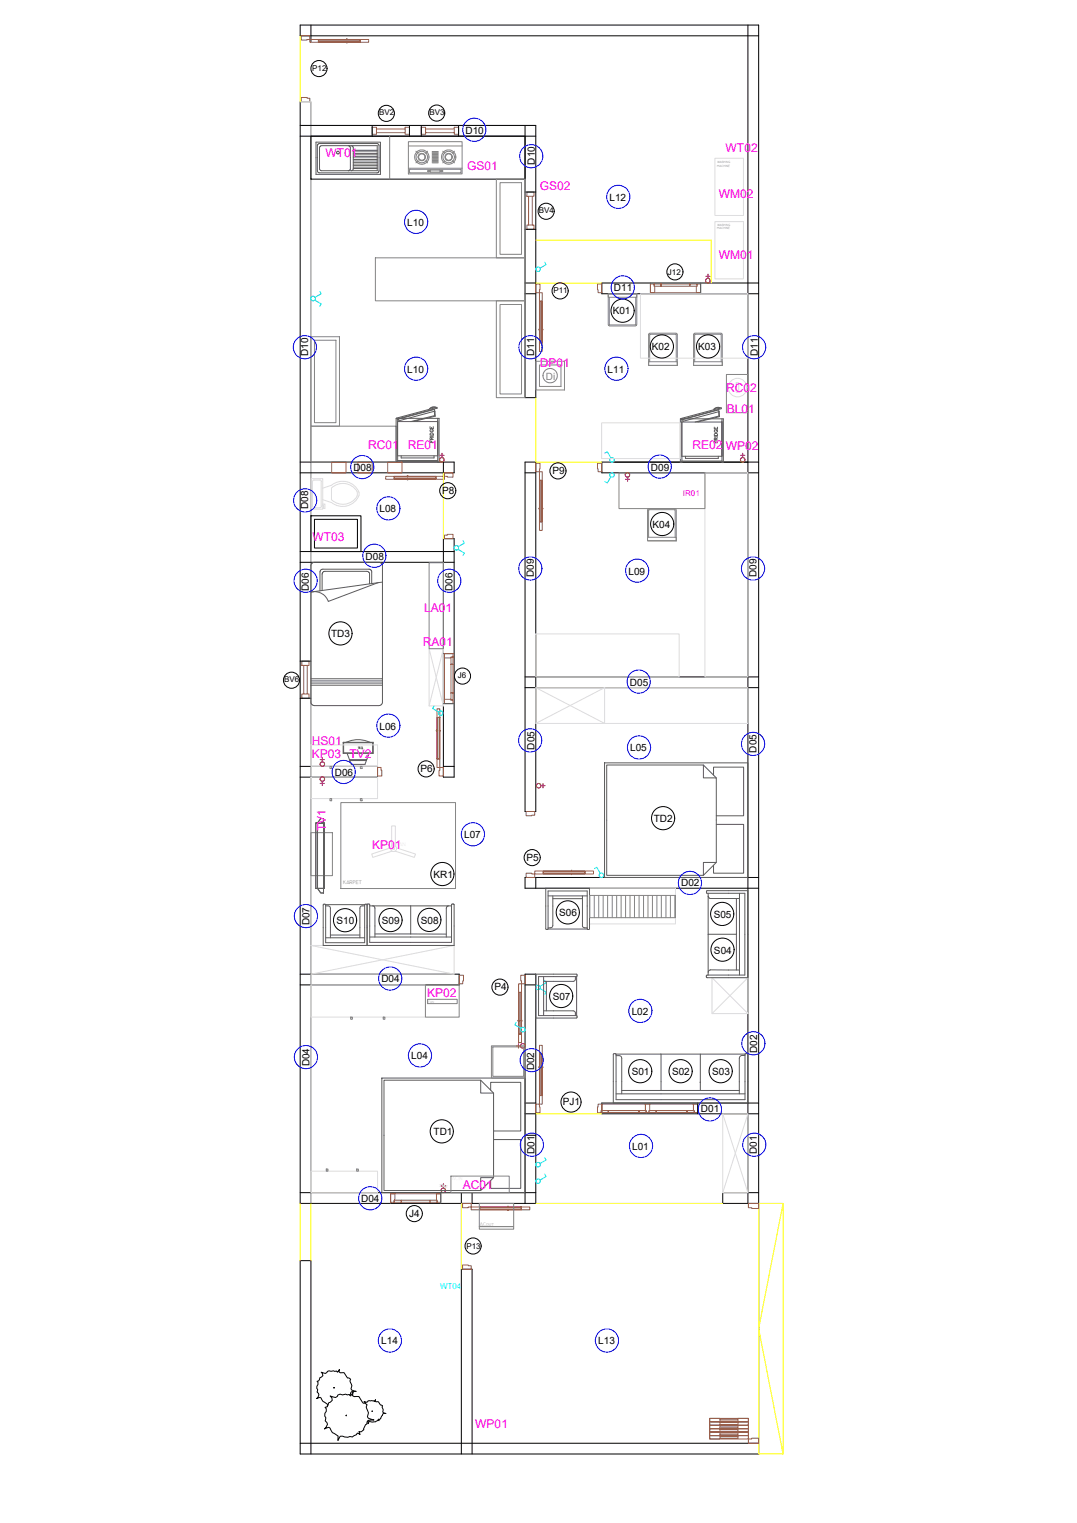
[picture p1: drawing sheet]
<svg xmlns="http://www.w3.org/2000/svg" width="297mm" height="420mm" viewBox="0 0 297 420" stroke-linecap="round" stroke-linejoin="round" font-family="sans-serif">
<!-- layer: ARS-Dinding -->
<g fill="none" stroke="#000" stroke-width=".28">
<path d="M85.8 6.9v4.8M206.3 6.9v325.1M209.2 9.9h-126.4v-3h126.4v394.2h-126.4v-53.3h3v53.3M82.8 28.1v303.9h65v-63.3h-3v63.3M82.8 34.6h65v75.1h-3v-75.1M82.8 37.6h65M85.8 37.6h59v11.8h-59zM102.6 34.6v3M112.9 34.6v3M116.2 34.6v3M126.5 34.6v3M144.8 53h3"/>
<path d="M144.8 78.1h3M144.8 63.3h3M209.2 78.1h-43.2v2.9h43.2M144.8 81h3M82.8 127.5h42.5v2.9h-42.5M122.3 127.5v4.7M144.8 127.5h3v96.4h-3zM144.8 130.4h3M209.2 127.5h-43.2v2.9h43.2M82.8 152.2h42.5M82.8 155.1h42.5M122.3 148.6h3v65.8h-3z"/>
<path d="M82.8 192.6h3M82.8 182.4h3M144.8 189.7h64.4M144.8 186.7h64.4M82.8 211.4h21.3v3h-21.3M122.3 211.4h3M147.8 242.1v2.9M209.2 242.1h-64.4v2.9h64.4M82.8 268.7h43.8v3h-43.8M144.8 271.7h3M144.8 307.3h3M144.8 304.3h3"/>
<path d="M144.8 313.2h3M192.4 304.3v3M209.2 304.3h-43.2v3h43.2M82.8 329h65M127.2 329v3M130.2 329v3M209.2 329h-9.9v3h9.9M82.8 398.2h126.4M127.2 401.1v-50.9h3v50.9"/>
</g>
<!-- layer: ARS-FURNITURE -->
<g fill="none" stroke="#848484" stroke-width=".28">
<path d="M85.8 28.1v303.9M107.5 37.6v11.8M112.6 39.1h14.9v8.9h-14.9zM112.6 40.3h14.9M112.6 46.4h14.9M113 46.8l14.1-.1 .1 .9-14.1 .1zM114.7 41.7l.6 .6M114.9 44.7l.4-.3-.6 .5M115.3 43.3h.2M115.3 43.1h.2M115.4 42.8l.2 .1M115.5 43.5l-.2 .1"/>
<path d="M115.6 42.6l.1 .1M115.6 43.7l-.2 .1M115.7 43.9l-.1 .1M115.8 42.4l.1 .2M115.9 44l-.1 .2M116 42.3l.1 .2M116.1 44.1l-.1 .2M116.3 42.3v.2M116.3 44.2v.2M116.5 44.2v.2M116.5 42.3v.2M116.7 44.1l.1 .2"/>
<path d="M116.8 42.4l-.1 .2M116.9 44l.1 .1M117 42.5l-.1 .2M117 43.8l.2 .2M117.1 43.7h.2M117.2 42.7l-.2 .1M117.2 43.4h.2M117.3 42.9l-.2 .1M117.4 44.4l.5 .5M117.4 43.2h-.2M117.9 41.7l-.5 .6M118.3 47l-.3 .3"/>
<path d="M118.4 47.1l-.3 .3M118.6 47l2.8-.1v.4l-2.7 .2zM119.2 43.4h1.6M119.2 41.8h1.6M119.2 42h1.6M119.2 42.2h1.6M119.2 42.4h1.6M119.2 42.6h1.6M119.2 42.8h1.6M119.2 43h1.6M119.2 43.2h1.6M119.2 43.7h1.6"/>
<path d="M119.2 43.9h1.6M119.2 44.1h1.6M119.2 44.3h1.6M119.2 44.5h1.6M119.2 44.7h1.6M119.2 44.9h1.6M122 47l-.3 .3M122.1 47.1l-.3 .3M122.1 41.7l.6 .6M122.7 43.4h.2M122.7 43.2h.2M122.7 44.4l-.6 .5"/>
<path d="M122.8 42.9l.2 .1M122.9 42.7l.1 .1M123 43.7h-.2M123 43.8l-.1 .2M123.1 42.5l.1 .2M123.2 44l-.1 .1M123.3 42.4l.1 .2M123.4 44.1l-.1 .2M123.6 42.3v.2M123.6 44.2v.2M123.8 42.3v.2M123.8 44.2v.2"/>
<path d="M124 44.1l.1 .2M124.1 42.3l-.1 .2M124.2 44l.1 .2M124.3 42.4l-.1 .2M124.4 43.9l.1 .1M124.5 42.6l-.1 .1M124.5 43.7l.2 .1M124.6 43.5l.1 .1M124.6 43.3h.2M124.7 42.8l-.2 .1M124.7 43.1h-.1M124.8 44.4l.5 .5"/>
<path d="M125.3 41.7l-.5 .6M136.9 49.4h7.9v21.7h-7.9zM137.9 50.4h5.9v19.8h-5.9zM103.5 71.1h41.3v11.9h-41.3zM85.8 92.9h7.8v24.7h-7.8zM86.7 93.9h6v22.7h-6zM136.9 83h7.9v26.7h-7.9zM137.9 84h5.9v24.7h-5.9zM147.8 99.7h7.9v7.9h-7.9zM167.8 81h7.8l-.1 8.8-7.4 .1-.3-.1zM167.8 81h7.8v1h-7.8zM168 82l.2 7.6 7.1-.1v-7.5"/>
<path d="M178.9 99.8h7.9v1h-7.9zM179 92.1l.2-.2h7.3l.3 .2v8.7h-7.9zM179.2 99.8l.1-7.6 7.2 .1v7.5M191.3 99.8h7.9v1h-7.9zM191.4 92.1l.2-.2h7.3l.2 .2 .1 8.7h-7.9zM191.6 99.8l.1-7.6 7.2 .1v7.5M85.8 117.6h23.4v9.9h-23.4zM148.8 100.7h5.9v5.9h-5.9zM200.3 103.3h6v10.5h-6zM170.7 130.4h23.7v9.9h-23.7zM118.3 155.3h4v23.7h-4zM178.6 148.2h7.9v1h-7.9z"/>
<path d="M178.8 140.4l7.3-.1 .4 .3v8.6h-7.9v-8.5zM178.9 148.2l.1-7.6h7.2v7.6M91 211.4h.5v.6h-.5zM99.4 211.4h.5v.6h-.5zM85.8 229.7h5.9v11.9h-5.9zM91 220.3h.5v.6h-.5zM94 221.4h31.6v23.7h-31.6zM99.4 220.3h.5v.6h-.5zM162.6 247h23.7v6.2h-23.7zM162.7 247v6.2M163.9 247v6.2M165.1 247v6.2"/>
<path d="M166.4 247v6.2M167.6 247v6.2M168.9 247v6.2M170.1 247v6.2M171.3 247v6.2M172.5 247v6.2M173.8 247v6.2M175 247v6.2M176.3 247v6.2M177.5 247v6.2M178.7 247v6.2M179.9 247v6.2"/>
<path d="M181.2 247v6.2M182.4 247v6.2M183.7 247v6.2M184.9 247v6.2M186.1 247v6.2M117.3 271.7h9.3v8.9h-9.3zM117.9 275.7h8.2v1.2h-8.2zM96.7 280.6h.5v.6h-.5zM105.7 280.6h.5v.6h-.5zM135.5 288.5h9.3v8.9h-9.3zM135.9 288.8h8.5v8.1h-8.5zM90 322.5h.5v.6h-.5z"/>
<path d="M98.4 322.5h.4v.6h-.4zM124.4 324.5h16v4.5h-16zM132.2 332h9.5v6.4h-9.5zM132.2 338.4h9.5v.7h-9.5z"/>
<circle cx="116.3" cy="43.3" r="1.98"/>
<circle cx="116.3" cy="43.3" r="1.59"/>
<circle cx="116.3" cy="43.3" r=".96"/>
<circle cx="118.2" cy="47.2" r=".22"/>
<circle cx="121.9" cy="47.2" r=".22"/>
<circle cx="123.7" cy="43.3" r="1.98"/>
<circle cx="123.7" cy="43.3" r=".96"/>
<circle cx="123.7" cy="43.3" r="1.59"/>
<circle cx="151.7" cy="103.6" r="1.97"/>
</g>
<!-- layer: ARS-Perabot -->
<g fill="none" stroke="#dcdcdc" stroke-width=".28">
<path d="M197.2 43.7h7.8v15.8h-7.8zM197.2 61.1h7.8v15.8h-7.8zM176.6 81h29.7v17.8h-29.7zM165.9 116.6h21.7v9.9h-21.7zM203.1 105.6h.6v2.6h-.6zM85.8 132.1h3.2v8.4h-3.2zM86.2 139.7v-6.9l.4-.4 1.8 .1 .2 .2v7M86.2 139.6l.1 .3 .3 .1M88.6 139.6l-.1 .3-.3 .1M89 139.1h.6v1.2h-.4v-.8h-.2M91.4 134.7v3.2a4.6 4.6 0 0 0 7.1-1M91.4 133.9l-2.4 .8"/>
<path d="M91.4 134.6a4.3 4.3 0 0 1 7.2 1.6l-.2 .7M91.4 133.8a4.7 4.7 0 0 1 7.6 2.6 4.8 4.8 0 0 1-7.6 2.2l-2.4-.7M194.4 130.4h11.9v56.3h-11.9zM86.6 140.1h1.6M118.3 179l4 15.7h-4v-15.7h4v15.7M122.3 179l-4 15.7M147.8 174.9h39.5v11.8h-39.5zM147.8 189.7h58.5v9.9h-39.6v-9.9v9.9h-18.9zM147.8 189.7l18.9 9.9M166.7 189.7l-18.9 9.9M85.8 214.4h18.3v5.9h-18.3zM85.8 205.5h18.3v5.9h-18.3z"/>
<path d="M107.7 233.9l-5.2 1.7 .3 .9 5.3-1.7M108 233.4v-5.5h1v5.5M109.3 233.9l5.3 1.7-.3 .9-5.3-1.7M162.6 245h23.7v9.9h-23.7zM85.8 268.7l39.5-7.9v7.9zM85.8 271.7h31.5v8.9h-31.5zM125.3 260.8h-39.5l39.5 7.9M196.4 269.7v9.9h9.9v-9.9h-9.9l9.9 9.9M206.3 269.7l-9.9 9.9M199.3 307.3h7v21.7h-7zM199.3 307.3l7 21.7M206.3 307.3l-7 21.7"/>
<path d="M85.8 323.1h18.3v5.9h-18.3z"/>
<circle cx="203.4" cy="106.9" r="2.56"/>
<circle cx="108.5" cy="234.1" r=".83"/>
<circle cx="108.5" cy="234.1" r=".28"/>
</g>
<!-- layer: ARS-KUSEN -->
<g fill="none" stroke="#800002" stroke-width=".28">
<path d="M95.6 10.9h-7.8v.8h7.8M95.7 10.9h3.6v.8h-3.6M148.8 91v3.6h.7v-3.6M148.8 90.8v-7.7h.7v7.7M112.3 131.4h-3.6v.8h3.6M112.5 131.4h7.7v.8h-7.7M148.8 140.4v3.5h.7v-3.5M148.8 140.2v-7.7h.7v7.7M120.5 201.5v-3.6h.8v3.6M120.5 201.6v7.8h.8v-7.8M157.6 240.3h-7.8v.8h7.8M157.8 240.3h3.5v.8h-3.5"/>
<path d="M143 281.7v3.6h.8v-3.6M143 281.5v-7.7h.8v7.7M148.8 294.3v-3.5h.7v3.5M148.8 294.5v7.7h.7v-7.7M140 333h-7.7v.8h7.7M140.2 333h3.5v.8h-3.5"/>
</g>
<g fill="none" stroke="#995f4c" stroke-width=".28">
<path d="M83.1 9.9h2.4v1l-2.4 .2zM85.5 10.9h2.3v.8h-2.3zM87.8 11.6h11.5M87.8 11.5h11.5M87.8 11h11.5M87.8 11.1h11.5M95.6 10.7h.1v.3h-.1zM95.6 11.6h.1v.3h-.1zM99.3 10.9h2.4v.8h-2.4zM83.1 26.9h1.6v.2h.8v1h-2.4zM102.6 35.1h1.2v2h-1.2zM103.8 36.6h7.9"/>
<path d="M103.8 35.6h7.9M111.7 35.1h1.2v2h-1.2zM116.2 35.1h1.2v2h-1.2zM117.4 36.6h7.9M117.4 35.6h7.9M125.3 35.1h1.2v2h-1.2zM145.3 53h2v1.2h-2zM145.8 54.2v7.9M146.8 54.2v7.9M145.3 62.1h2v1.2h-2zM147.8 78.4h1.2l-.2 2.3h-1zM164.8 78.4h1.2v2.3h-1z"/>
<path d="M179.4 78.4h1l.2 2.3h-1.2zM179.4 78.4v2.3h13.8M180.4 78.4h2v.4v-.4h7.9v.6h-7.9v-.3v.3h-2zM190.3 78.4h2v.6h-2zM192.3 78.4h.9v2.3h-1.1v-1.7h.2zM148.6 90.8h.3v.2h-.3zM148.8 80.7h.7v2.4h-.7zM148.8 94.6h.7v2.4h-.7zM148.9 83.1v11.5M149 83.1v11.5M149.4 83.1v11.5M149.5 90.8h.3v.2h-.3z"/>
<path d="M149.5 83.1v11.5M91.5 127.5h3.9v2.9h-3.9zM98.7 127.5h3.9v2.9h-3.9zM106.4 131.4h2.3v.8h-2.3zM106.9 127.5h4v2.9h-4zM108.7 132.1h11.5M108.7 131.5h11.5M108.7 131.6h11.5M112.3 131.2h.2v.3h-.2zM112.3 132.1h.2v.3h-.2zM120.2 131.4h2.4v.8h-2.4zM122.6 130.4h2.4v1.2h-1.6v-.2h-.8z"/>
<path d="M147.8 127.8h1.2l-.2 2.3h-1zM148.8 130.1h.7v2.4h-.7zM148.9 132.5v11.4M149 132.5v11.4M149.4 132.5v11.4M149.5 132.5v11.4M164.8 127.8h1.2v2.3h-1zM122.6 147.6h.8v-.2h1.6v1.2h-2.4zM148.6 140.2h.3v.2h-.3zM148.8 143.9h.7v2.4h-.7zM149.5 140.2h.3v.2h-.3zM83.3 191.4h1.9v1.2h-1.9z"/>
<path d="M83.3 182.4h1.9v1.2h-1.9zM83.8 183.6v7.8M84.7 183.6v7.8M120.5 195.6h.8v2.3h-.8zM120.6 197.9v11.5M120.7 197.9v11.5M121.1 197.9v11.5M121.2 197.9v11.5M122.6 192.9h1.8v.2h.6v1h-2.4zM122.6 180.3h2.4v1h-.6v.2h-1.8zM124.4 191.1h.6v2h-.6zM124.4 181.3h.6v2h-.4h.4v7.8h-.6v-7.8h.2h-.2z"/>
<path d="M125 180.3h-2.4v13.8M104.1 211.7h1v.8h.2v1.6h-1.2zM120.3 201.5h.3v.1h-.3zM120.5 209.4h.8v2.3h-.8zM121.2 201.5h.3v.1h-.3zM121.3 211.7h1v2.4h-1.2v-1.6h.2zM145.1 223.9h2.4v1l-2.4 .2zM145.1 240.9h1.6v.2h.8v1h-2.4zM147.5 240.3h2.3v.8h-2.3zM149.8 240.4h11.5M149.8 240.5h11.5M149.8 241h11.5"/>
<path d="M149.8 240.9h11.5M157.6 241h.2v.3h-.2zM157.6 240.1h.2v.3h-.2zM161.3 240.3h2.4v.8h-2.4zM126.6 269h1.2v1.6h-.2v.8h-1zM143 271.4h.8v2.4h-.8zM143.1 273.8v11.5M143.2 273.8v11.5M143.6 269h1.2v2.4h-1v-.8h-.2zM143.7 273.8v11.5M142.8 281.5h.3v.2h-.3zM143 285.3h.8v2.3h-.8z"/>
<path d="M143.7 281.5h.3v.2h-.3zM148.6 294.3h.3v.2h-.3zM148.8 288.4h.7v2.4h-.7zM148.9 290.8v11.4M149 290.8v11.4M149.4 290.8v11.4M149.5 294.3h.3v.2h-.3zM149.5 290.8v11.4M147.8 304.6h1l.2 2.4h-1.2zM148.8 302.2h.7v2.4h-.7zM165 304.6h1v2.4h-1.2zM165.8 306.4h2v.2v-.2h8.4v.2v-.2h2v.6h-2v-.3v.3h-8.4v-.3v.3h-2z"/>
<path d="M166 306.4v-1.8h26.4v2.4h-26.4M178 304.6h1.2l-.2 2.4h-.8v-.6h-.2zM179 306.4h2v.2v-.2h8.5v.2v-.2h2v.6h-2v-.3v.3h-8.5v-.3v.3h-2zM191.2 304.6h1.2v2.4h-.9v-.6h-.3zM107.7 329.3h1.2v1.8h-.2v.6h-1zM108.7 331.1h2v.2v-.2h7.9v.6h-7.9v-.4v.4h-2zM118.6 331.1h2v.6h-2zM120.4 329.3h1.2v2.4h-1zM121.6 329.3h-13.9v2.4M127.6 332h2.3v1h-.8v.2h-1.5zM129.9 333h2.4v.8h-2.4zM132.3 333.6h11.4"/>
<path d="M132.3 333.1h11.4M140 332.8h.2v.3h-.2zM140 333.6h.2v.3h-.2zM143.7 333h2.4v.8h-2.4zM206.4 332h2.8v1.4h-1.9v-.2h-.9zM127.6 349h1.5v.2h.8v1h-2.3zM195.7 394.1h2.9v1h-2.9zM195.7 394.1h10.7v1h-10.7zM195.7 395.1h2.9v.9h-2.9zM195.7 395.1h10.7v.9h-10.7zM195.7 396h2.9v1h-2.9zM195.7 396h10.7v1h.9v-.2h1.9v1.4h-2.8v-1.2h-10.7z"/>
<path d="M195.7 391.3h2.9v.9h-2.9zM195.7 391.3h10.7v.9h-10.7zM195.7 392.2h2.9v1h-2.9zM195.7 392.2h10.7v1h-10.7zM195.7 393.2h2.9v.9h-2.9zM195.7 393.2h10.7v.9h-10.7zM198.6 394.3h4.9M198.6 395h4.9M198.6 394.9h4.9M198.6 395.9h4.9M198.6 395.8h4.9M198.6 395.2h4.9"/>
<path d="M198.6 395.3h4.9M198.6 396.2h4.9M198.6 396.3h4.9M198.6 396.8h4.9M198.6 391.4h4.9M198.6 391.5h4.9M198.6 392.1h4.9M198.6 392h4.9M198.6 393.1h4.9M198.6 393h4.9M198.6 392.4h4.9M198.6 393.3h4.9"/>
<path d="M198.6 393.4h4.9M198.6 394h4.9M198.6 393.9h4.9M203.5 394.1h2.9v1h-2.9zM203.5 395.1h2.9v.9h-2.9zM203.5 391.3h2.9v.9h-2.9zM203.5 392.2h2.9v1h-2.9zM203.5 393.2v.9M203.5 396v1"/>
</g>
<!-- layer: ARS-Dinding -->
<path d="M179.4 78.1v2.9M193.2 78.1v2.9M122.3 180.3h3M122.3 194.1h3M107.7 329v3M121.6 329v3" fill="none" stroke="#5b5b5b" stroke-width=".28"/>
<!-- layer: FURNITURE -->
<g fill="none" stroke="#5b5b5b" stroke-width=".28">
<path d="M87.2 39.2h17.7v8.9h-17.7zM87.7 39.8l.3-.2h16.2l.3 .5v7.2l-.4 .4-16.3-.1-.3-.4v-7.1zM88.3 40.4l.3-.2h15.4v6.9l-15.6-.1-.3-.4zM96 40.2l.6 .4v6.1l-.6 .4M96.8 40.2l.4 .1 .2 .4v5.8M97.4 46.5l-.1 .4-.5 .2M97.4 44.1h6.6M97.4 44.9h6.6M97.4 44h6.6M97.4 44.7h6.6M97.4 43.1h6.6M97.4 42.3h6.6"/>
<path d="M97.4 43.3h6.6M97.4 42.5h6.6M97.4 45.7h6.6M97.4 46.5h6.6M97.4 45.5h6.6M97.4 46.3h6.6M97.4 41.7h6.6M97.4 41.5h6.6M109.4 115.3l11.1-2.9 .1 .2-11.1 3zM109.7 115.4v12.1h-.5v-12.1h11.9v12.1h-.4v-12.1M109.9 115.6l9.9-2.6 .1 .4-9.9 2.7zM118.6 112.8l.7-.4h.9l-1.1-.1-.7 .5"/>
<path d="M118.6 117.7v.6h.9v-.6M118.6 119.6a.5 .5 0 0 1 .9 .1v.3h-.9zM118.8 118.5a.33 .33 0 0 0-.2 .4 .33 .33 0 0 0 .3 .2h.3a.32 .32 0 0 0 .3-.3 .32 .32 0 0 0-.3-.3v.2M119 117.9v.4M119.8 113.5l.1 1.2-6.6 1.6M120 113.4v1.4l-5.9 1.5M120.7 116v9.7h-11.1v-9.4h11.1M187.8 115.5l11.1-3 .1 .2-11.1 3.1zM188.1 115.5v12.1h-.5v-12.1h11.9v12.1h-.4v-12.1M188.3 115.8l9.9-2.7 .1 .5-9.9 2.6zM197 112.9l.6-.4h1h-1.1l-.7 .5M197 117.8v.6h.9v-.6"/>
<path d="M197 119.7a.5 .5 0 0 1 .9 .2v.3h-.9zM197.2 118.6a.33 .33 0 0 0-.2 .4 .33 .33 0 0 0 .3 .3h.3a.32 .32 0 0 0 .3-.4 .32 .32 0 0 0-.3-.3v.2M197.4 118v.4M198.2 113.6l.1 1.2-6.6 1.6M198.4 113.6v1.3l-5.9 1.5M199.1 116.2v9.7h-11.1v-9.5h11.1M109.7 127.1h11M109.7 127.3h11M110.6 125.7v.6h9.1v-.6M118.6 121.5v.5h.9M118.6 120.4h.9M119 121.3v-.6h-.3l-.1 .6h.9"/>
<path d="M119 121.7v.3M119.5 120.7l-.5 .3M188.1 127.2h11M188.1 127.4h11M189 125.9v.6h9.1v-.6M197 121.6v.5h.9M197 120.5h.9M197.4 121.4v-.5l-.3-.1-.1 .6h.9M197.4 121.8v.3M197.9 120.8l-.5 .3M86 155.4l.6-.3h18.1l.7 .7 .1 38.1-.7 .7-18.2 .1-.8-.6v-38.3zM101.9 161.1v-2.9l-.5-.6h-12l-.6 .7v4.6"/>
<path d="M102.5 161v-3.4l-.5-.6h-13.2l-.5 .7v5.3M105.5 160.6l-19.7 2.7 1.2-.1 1.7 .5 1 .8 .8 1.4 13.8-5.2M85.8 189h19.7M85.8 188.4h19.7M85.8 187.8h19.7M85.8 187.3h19.7M94.6 204.8h8.3v3h-8.3zM94.8 204.9h8v2.8h-8zM95.4 204.8a7.7 7.7 0 0 1 6.7 0M96.4 209.6h4.8M96.5 209.8h4.6M98.8 206.1h.1"/>
<path d="M99 206.6l.1-.5 .2 .5M99.6 206.1h.1M99.7 206.6h.4M99.9 206.1v.5M101.8 207.8l-1.1 3.1h-3.8l-1.2-3M166.7 210.5h39.6v31.6h-39.6zM167.3 211h26.7v3.6h3.6v23.3h-3.6v3.6h-26.7zM194 211l3.6 3.6M196.8 213.8v-2.2h8.3v13.5h-7.5M87.1 227h2.4h-2.4M87.1 227v18.1M87.6 227l.9-1.2h.7v20.6"/>
<path d="M87.6 227v18.1v-18.1M89.2 225.8h-.7l-.9 1.2M89.5 227v18.1M197.6 227.4h7.5v13.5h-8.3v-2.2M197.6 237.9l-3.6 3.6M87.6 245.1l.9 1.3h.7M89.2 246.4v-20.6v20.6M89.5 245.1h-2.4h2.4M89.8 249.6h10.8M89.8 249.9l.9 .1 .4 .5v8.2M89.8 258.7h10.8M91.1 258h8.2"/>
<path d="M100.6 249.9l-.9 .1-.4 .5v8.2M101.2 249.7l-.2-.3-.4 .3v10.4h-10.8v-10.5l-.6-.1-.1 11.3h36.2v-11.3h-.8v10.5h-22.5v-10.5l-.6-.1-.2 11.4M102 258.5h22.5M102 249.9h22.5M102.7 249.9l.4 .1 .3 .5v8M103.4 257.7h9.9M113.3 249.9v7.8M113.3 257.7h9.8M123.8 249.9l-.4 .1-.3 .5v8M150.5 245h12.1l-.1 11.3-.4 .1-.1-.1v-10.5h-10.8v10.5l-.5 .1zM151.2 247.2h10.8M151.2 256.3h10.8"/>
<path d="M152.5 247.2v8.1l-.5 .6-.8 .1M152.5 247.9h8.1M160.6 247.2v8.3l.5 .4 .9 .1M194.8 245.8l11.5-.1v24h-11.4l-.1-.1 .2-.6h10.4v-22.6h-10.5zM195.3 257.7h7.8M195.3 247.2l.1 .4 .4 .3h8.1M195.3 246.4v22.6M203.1 247.9v19.7M203.9 246.4v22.6M147.8 268.7l11.4 .2-.3 .5h-10.4v10.8h10.5l.1 .6-11.3 .1zM149.9 278.9h8.2l.6 .4v.9M149.9 269.4v10.8"/>
<path d="M150.7 270.7v8.2M158.7 269.4v.9l-.6 .4h-8.2M159 269.4v10.8M203.9 267.6h-8l-.5 .3-.1 .3M105.3 297.4h39.5v31.6h-39.5zM105.9 298h26.7v3.6h3.5v23.3h-3.5v3.5h-26.7zM132.6 298l3.5 3.6M169.2 290.8l.5-.1 .2 .1v12.6h35.6v-12.6l.6-.1 .2 .2v13.4h-37.2zM169.8 290.8h35.7M169.9 291.2l1.3 .2 .3 .5v9.9M182.3 290.8v10h21.6M193.1 298.6l.1 .1"/>
<path d="M193.2 290.8v10M205.5 291.2h-1.1l-.4 .3-.1 .4v9.9M135.3 300.8v-2.2h8.3v13.4h-7.5M136.1 314.4h7.5v13.4h-8.3v-2.2M169.9 301.8h35.6M171.5 300.8h10.8M136.1 324.9l-3.5 3.5"/>
<circle cx="93.2" cy="42.1" r=".39"/>
</g>
<!-- layer: #SAKLAR -->
<g fill="none" stroke="#0ff" stroke-width=".28">
<path d="M150.2 72.3l.4 .7-1.6 1M86.9 82.9l1.7 .9-.4 .7M88.2 80.4l.4 .6-1.7 1M166.8 125l.7-.4 1 1.7M168.5 131.5l-1 1.7-.7-.3M126.4 151.6l1.7 1-.4 .6M127.7 149.2l.4 .6-1.7 1M119.7 194.8l-.4 .7 1.7 .9M163.9 239.6l.7-.4 1 1.7M149 272.7l1.6 1-.3 .6M150.2 270.5l.4 .6-1.6 1M142.4 282.1l-.4 .6 1.7 1"/>
<path d="M150.2 319.4l.4 .6-1.6 1M150.2 323.9l.4 .7-1.6 1"/>
<circle cx="148.4" cy="74.3" r=".63"/>
<circle cx="86.4" cy="82.3" r=".64"/>
<circle cx="168.8" cy="126.8" r=".62"/>
<circle cx="168.8" cy="131" r=".62"/>
<circle cx="125.9" cy="151.1" r=".63"/>
<circle cx="121.6" cy="196.7" r=".63"/>
<circle cx="165.9" cy="241.5" r=".62"/>
<circle cx="148.4" cy="272.4" r=".62"/>
<circle cx="144.2" cy="284" r=".64"/>
<circle cx="148.4" cy="325.9" r=".62"/>
<circle cx="148.4" cy="321.3" r=".63"/>
</g>
<!-- layer: ARS-LANTAI -->
<path d="M82.8 9.9v18.2M147.8 66.2h48.4v11.9M147.8 78.1h18.2M147.8 109.7v17.8h18.2M122.3 130.4v18.2M147.8 307.3h18.2M82.8 332v15.8M85.8 332v15.8M127.2 332v18.2M147.8 332h51.5M209.2 332h6.8v69.1h-6.8zM216 332l-6.8 34.5 6.8 34.6" fill="none" stroke="#ff0" stroke-width=".28"/>
<!-- layer: #STOPKONTAK -->
<g fill="none" stroke="#f00" stroke-width=".28">
<path d="M194.7 76.2h1.2M195.3 75.6v1.2M121.3 125.6h1.2M121.9 125v1.2M172.5 132.2h1.2M173.1 131.6v1.2M204.2 125.6h1.2M204.8 125v1.2M88.3 209.6h1.2M88.3 216.1h1.2M88.9 209v1.2M88.9 215.5v1.2"/>
<path d="M149.2 216.8h1.2M149.8 216.2v1.2M142.4 288.6h1.2M143 288v1.2M121.7 327.2h1.2M122.3 326.6v1.2"/>
<circle cx="195.2" cy="77.4" r=".61"/>
<circle cx="121.9" cy="126.8" r=".63"/>
<circle cx="173.1" cy="131" r=".62"/>
<circle cx="204.8" cy="126.8" r=".63"/>
<circle cx="88.9" cy="214.9" r=".62"/>
<circle cx="88.9" cy="210.8" r=".63"/>
<circle cx="148.6" cy="216.8" r=".63"/>
<circle cx="144.2" cy="288.5" r=".62"/>
<circle cx="122.3" cy="328.4" r=".63"/>
</g>
<g fill="#dcdcdc" stroke="#dcdcdc" stroke-width=".28">
<path d="M122.3 327.4h.2z"/>
<path d="M122.3 327h.2zM122.3 327h.2z"/>
<path d="M122.3 327h.2zM122.3 327h.2z"/>
<path d="M122.1 327h.2zM122.1 327h.2z"/>
<path d="M122.3 327h.2zM122.3 327h.2z"/>
<path d="M122.1 327h.2zM122.1 327h.2z"/>
<path d="M122.3 327l.2 .1zM122.3 327l.2 .1z"/>
<path d="M122.1 327l.2 .1zM122.1 327l.2 .1z"/>
<path d="M122.3 327.1h.2zM122.3 327.1h.2z"/>
<path d="M122.1 327.1h.2zM122 327.1h.3z"/>
<path d="M122.3 327.1l.2 .1zM122.3 327.1l.2 .1z"/>
<path d="M122 327.1l.3 .1zM122 327.1l.3 .1z"/>
<path d="M122.3 327.2h.2zM122.3 327.2h.2z"/>
<path d="M122 327.2h.3zM122 327.2h.3z"/>
<path d="M122.3 327.2h.2zM122.3 327.2l.2 .1z"/>
<path d="M122 327.2l.3 .1zM122 327.2l.3 .1z"/>
<path d="M122.3 327.3h.2zM122.3 327.3h.2z"/>
<path d="M122.1 327.3h.2zM122.1 327.3h.2z"/>
<path d="M122.3 327.3h.2zM122.3 327.3h.2z"/>
<path d="M122.1 327.3h.2zM122.1 327.3h.2z"/>
<path d="M122.3 327.3l.2 .1zM122.3 327.3l.2 .1z"/>
<path d="M122.1 327.3l.2 .1zM122.1 327.3l.2 .1z"/>
<path d="M122.1 327.4h.2zM122.1 327.4h.2z"/>
</g>
<g fill="none" stroke="#dcdcdc" stroke-width=".28">
<path d="M82.8 28.1h3"/>
<circle cx="122.3" cy="327.1" r=".23"/>
</g>
<!-- layer: 0 -->
<g fill="none" stroke="#000" stroke-width=".28">
<path d="M85.8 142.3h13.8v9.9h-13.8zM86.7 143.3h11.9v7.9h-11.9zM91 385.1l1.5 .4 .5-.3 .2-.3 .6-.3 .7 .2 .8-.2 .5 .2 .5-.1 .4 .4 .7-1-.2 .9 .5 .3h1.3l1.2 1.8h.4l.6 .4-.2 .8 .6 1.5-.3 1 .3 .5 1.6 .4-1.7 .2-.3 .3v.7l-.4 .1-.5 1.2 .1 .3-.8 .5-.6-.1 .3 .8-.8-.3-.2 .4-1.1 .6-.7-.1-.6 .2-2-.3-.7 1.2v-1.2l-1.5-1-.7-1.2-.3-.2-1.2 .4 .8-1.3-.6-.9 .2-.9-.3-.4v-.8l.4-.5v-.8l-.4-.3 .6-.2 .4-1.1 1-.7-.1-.7zM92 382.9l.2 .1zM95.4 390.5l.1-.1 .1 .2zM96.4 384.9l.6-1h1.2l-1.2-.4-.2-.4a2.96 2.96 0 0 0-.3-2.3l.2-.3-.5-.4-.3 .1-1-1.5h-1l-.4-.2 .1-.7-.5 .8-.3-.4-.4 .1-.4-.1h-1.3l-1 .7-1.1-.3 .3 .3 .2 .6-.9 .6-.3 .9-.5 .1 .3 .3v.5l-.3 .5v.6l.2 .3-.2 .7 .6 .8-.7 1 1-.3 .2 .2 .6 .9 1.2 .8v.6M100.7 387.2l-.3-.6 .8 .3a.74 .74 0 0 1 .9-.4l.9-.1 .2 .2 .4-.5-.1 .5 .9 .1 .6 .9 .5 .2-.1 .5 .3 .7v.7l.8 .2-.9 .1-.5 1.3-.4 .3-.3-.1 .1 .4-.2-.1a3.3 3.3 0 0 1-2.5 .4l-.3 .6-.1-.7M102.6 389.3h.1"/>
<circle cx="156.6" cy="251.7" r="3.2"/>
</g>
<!-- layer: TEKS -->
<g fill="none" stroke="#00f" stroke-width=".28">
<circle cx="130.8" cy="35.8" r="3.2"/>
<circle cx="146.5" cy="43.1" r="3.2"/>
<circle cx="170.5" cy="54.3" r="3.2"/>
<circle cx="114.8" cy="61.2" r="3.2"/>
<circle cx="171.8" cy="79.3" r="3.2"/>
<circle cx="84.1" cy="95.8" r="3.2"/>
<circle cx="146.3" cy="95.8" r="3.2"/>
<circle cx="208" cy="95.8" r="3.2"/>
<circle cx="114.8" cy="101.7" r="3.2"/>
<circle cx="170" cy="101.7" r="3.2"/>
<circle cx="84.2" cy="138" r="3.2"/>
<circle cx="99.9" cy="128.9" r="3.2"/>
<circle cx="182" cy="128.7" r="3.2"/>
<circle cx="103.3" cy="153.3" r="3.2"/>
<circle cx="107.1" cy="140.2" r="3.2"/>
<circle cx="146.3" cy="156.8" r="3.2"/>
<circle cx="175.7" cy="157.4" r="3.2"/>
<circle cx="207.7" cy="156.8" r="3.2"/>
<circle cx="84.3" cy="160.2" r="3.2"/>
<circle cx="123.9" cy="160.2" r="3.2"/>
<circle cx="176.2" cy="188" r="3.2"/>
<circle cx="94.8" cy="213" r="3.2"/>
<circle cx="107.1" cy="200.2" r="3.2"/>
<circle cx="146.2" cy="204.3" r="3.2"/>
<circle cx="176.2" cy="206.2" r="3.2"/>
<circle cx="207.7" cy="205.2" r="3.2"/>
<circle cx="130.4" cy="230.2" r="3.2"/>
<circle cx="84.4" cy="252.7" r="3.2"/>
<circle cx="190.3" cy="243.6" r="3.2"/>
<circle cx="107.6" cy="270" r="3.2"/>
<circle cx="176.6" cy="278.9" r="3.2"/>
<circle cx="84.4" cy="291.6" r="3.2"/>
<circle cx="115.8" cy="291.2" r="3.2"/>
<circle cx="146.6" cy="292.5" r="3.2"/>
<circle cx="207.8" cy="287.8" r="3.2"/>
<circle cx="146.7" cy="315.8" r="3.2"/>
<circle cx="176.8" cy="316.1" r="3.2"/>
<circle cx="195.8" cy="306.1" r="3.2"/>
<circle cx="208" cy="315.8" r="3.2"/>
<circle cx="102.1" cy="330.6" r="3.2"/>
<circle cx="107.5" cy="369.8" r="3.2"/>
<circle cx="167.4" cy="369.8" r="3.2"/>
</g>
<g fill="none" stroke="#000" stroke-width=".28">
<circle cx="88" cy="18.9" r="2.22"/>
<circle cx="106.6" cy="31.3" r="2.22"/>
<circle cx="120.4" cy="31.2" r="2.22"/>
<circle cx="150.6" cy="58.3" r="2.22"/>
<circle cx="186.1" cy="75" r="2.22"/>
<circle cx="154.5" cy="80.3" r="2.22"/>
<circle cx="171.7" cy="85.7" r="3.2"/>
<circle cx="182.5" cy="95.6" r="3.2"/>
<circle cx="195.3" cy="95.6" r="3.2"/>
<circle cx="123.5" cy="135.4" r="2.22"/>
<circle cx="153.9" cy="129.9" r="2.22"/>
<circle cx="182.6" cy="144.6" r="3.2"/>
<circle cx="93.9" cy="174.7" r="3.2"/>
<circle cx="80.4" cy="187.7" r="2.22"/>
<circle cx="127.6" cy="186.5" r="2.22"/>
<circle cx="117.5" cy="212.1" r="2.22"/>
<circle cx="146.8" cy="236.6" r="2.22"/>
<circle cx="182.9" cy="225.7" r="3.2"/>
<circle cx="95.2" cy="253.9" r="3.2"/>
<circle cx="107.7" cy="253.8" r="3.2"/>
<circle cx="118.4" cy="253.8" r="3.2"/>
<circle cx="122" cy="241.1" r="3.2"/>
<circle cx="199.2" cy="252.1" r="3.2"/>
<circle cx="137.9" cy="272.3" r="2.22"/>
<circle cx="154.8" cy="274.8" r="3.2"/>
<circle cx="199.3" cy="262" r="3.2"/>
<circle cx="176.6" cy="295.5" r="3.2"/>
<circle cx="187.7" cy="295.5" r="3.2"/>
<circle cx="198.8" cy="295.5" r="3.2"/>
<circle cx="121.8" cy="312.1" r="3.2"/>
<circle cx="157.5" cy="304" r="2.77"/>
<circle cx="114.3" cy="334.8" r="2.22"/>
<circle cx="130.5" cy="343.7" r="2.22"/>
</g>
<g font-size="3.3" fill="#f0f">
<text x="200.1" y="41.9">WT02</text>
<text x="89.8" y="43.2">WT01</text>
<text x="128.8" y="46.9">GS01</text>
<text x="148.9" y="52.3">GS02</text>
<text x="198.2" y="54.7">WM02</text>
<text x="198.2" y="71.6">WM01</text>
<text x="148.9" y="101.3">DP01</text>
<text x="200.3" y="108.3">RC02</text>
<text x="200.4" y="113.8">BL01</text>
<text x="101.5" y="123.8">RC01</text>
<text x="112.5" y="123.8">RE01</text>
<text x="191" y="123.8">RE02</text>
<text x="200.2" y="124.3">WP02</text>
<text x="86.2" y="149.2">WT03</text>
<text x="117" y="169">LA01</text>
<text x="116.6" y="178.1">RA01</text>
<text x="86" y="209.1">KP03 TV2</text>
<text x="86" y="205.5">HS01</text>
<text x="89.9" y="229.3" transform="rotate(-90 89.9 229.3)">TV1</text>
<text x="102.6" y="234.3">KP01</text>
<text x="117.8" y="275.2">KP02</text>
<text x="127.6" y="328">AC01</text>
<text x="131.1" y="394">WP01</text>
</g>
<g font-size="2.8">
<text x="128.4" y="36.8">D10</text>
<text x="147.5" y="45.4" transform="rotate(-90 147.5 45.4)">D10</text>
<text x="168.1" y="55.4">L12</text>
<text x="112.3" y="62.3">L10</text>
<text x="169.3" y="80.4">D11</text>
<text x="169" y="86.8">K01</text>
<text x="85" y="98.1" transform="rotate(-90 85 98.1)">D10</text>
<text x="147.3" y="98.1" transform="rotate(-90 147.3 98.1)">D11</text>
<text x="179.8" y="96.6">K02</text>
<text x="192.6" y="96.6">K03</text>
<text x="209" y="98.1" transform="rotate(-90 209 98.1)">D11</text>
<text x="112.3" y="102.8">L10</text>
<text x="167.6" y="102.8">L11</text>
<text x="97.5" y="129.9">D08</text>
<text x="152.3" y="130.8">P9</text>
<text x="179.5" y="129.8">D09</text>
<text x="121.9" y="136.3">P8</text>
<text x="85" y="140.5" transform="rotate(-90 85 140.5)">D08</text>
<text x="104.7" y="141.3">L08</text>
<text x="179.9" y="145.6">K04</text>
<text x="100.8" y="154.4">D08</text>
<text x="147.3" y="159.1" transform="rotate(-90 147.3 159.1)">D09</text>
<text x="173.3" y="158.5">L09</text>
<text x="208.6" y="159.1" transform="rotate(-90 208.6 159.1)">D09</text>
<text x="85.2" y="163.1" transform="rotate(-90 85.2 163.1)">D06</text>
<text x="124.8" y="163.1" transform="rotate(-90 124.8 163.1)">D06</text>
<text x="91.3" y="175.8">TD3</text>
<text x="173.7" y="189.1">D05</text>
<text x="104.7" y="201.3">L06</text>
<text x="147.4" y="206.8" transform="rotate(-90 147.4 206.8)">D05</text>
<text x="173.8" y="207.3">L05</text>
<text x="208.7" y="207.6" transform="rotate(-90 208.7 207.6)">D05</text>
<text x="92.4" y="214.1">D06</text>
<text x="116" y="213">P6</text>
<text x="180.3" y="226.8">TD2</text>
<text x="128" y="231.2">L07</text>
<text x="145.2" y="237.5">P5</text>
<text x="119.6" y="242.2">KR1</text>
<text x="187.9" y="244.5">D02</text>
<text x="85.3" y="255.3" transform="rotate(-90 85.3 255.3)">D07</text>
<text x="92.8" y="255">S10</text>
<text x="105.4" y="254.9">S09</text>
<text x="116.1" y="254.9">S08</text>
<text x="154.2" y="252.8">S06</text>
<text x="196.8" y="253.3">S05</text>
<text x="196.9" y="263.1">S04</text>
<text x="105.2" y="271">D04</text>
<text x="136.4" y="273.2">P4</text>
<text x="152.4" y="275.9">S07</text>
<text x="174.2" y="280">L02</text>
<text x="113.4" y="292.2">L04</text>
<text x="208.8" y="290.5" transform="rotate(-90 208.8 290.5)">D02</text>
<text x="85.3" y="294.2" transform="rotate(-90 85.3 294.2)">D04</text>
<text x="147.3" y="295.3" transform="rotate(-90 147.3 295.3)">D02</text>
<text x="174.2" y="296.6">S01</text>
<text x="185.4" y="296.6">S02</text>
<text x="196.4" y="296.6">S03</text>
<text x="155.3" y="304.9">PJ1</text>
<text x="193.3" y="306.7">D01</text>
<text x="119.6" y="313.2">TD1</text>
<text x="174.4" y="317.2">L01</text>
<text x="147.4" y="318.3" transform="rotate(-90 147.4 318.3)">D01</text>
<text x="208.8" y="318.3" transform="rotate(-90 208.8 318.3)">D01</text>
<text x="99.6" y="331.5">D04</text>
<text x="112.8" y="335.7">J4</text>
<text x="105.1" y="370.9">L14</text>
<text x="165" y="370.9">L13</text>
</g>
<text font-size="2.8" fill="#848484" x="150.6" y="104.7">Di</text>
<g font-size="2.2">
<text x="86.1" y="19.6">P12</text>
<text x="104.5" y="31.8">BV2</text>
<text x="118.4" y="31.7">BV3</text>
<text x="148.6" y="58.8">BV4</text>
<text x="184.2" y="75.9">J12</text>
<text x="152.6" y="80.9">P11</text>
<text x="78.4" y="188.1">BV6</text>
<text x="126.3" y="187">J6</text>
<text x="128.6" y="344.6">P13</text>
</g>
<text font-size="2.2" fill="#f0f" x="188.4" y="136.7">IR01</text>
<text font-size="2.2" fill="#0ff" x="121.4" y="355.5">WT04</text>
<g font-size="1.4" fill="#dcdcdc">
<text x="109.3" y="233.4">FAN</text>
<text x="124.6" y="325.6">ACin</text>
</g>
<g font-size="1.4" fill="#848484">
<text x="94.6" y="243.9">KARPET</text>
<text x="132.3" y="338.1">ACout</text>
</g>
<g font-size=".9" fill="#848484">
<text x="197.8" y="46">MACHINE</text>
<text x="197.9" y="45">WASHING</text>
<text x="197.8" y="63.2">MACHINE</text>
<text x="197.9" y="62.2">WASHING</text>
<text x="118.1" y="276.7">FAN</text>
</g>
</svg>
